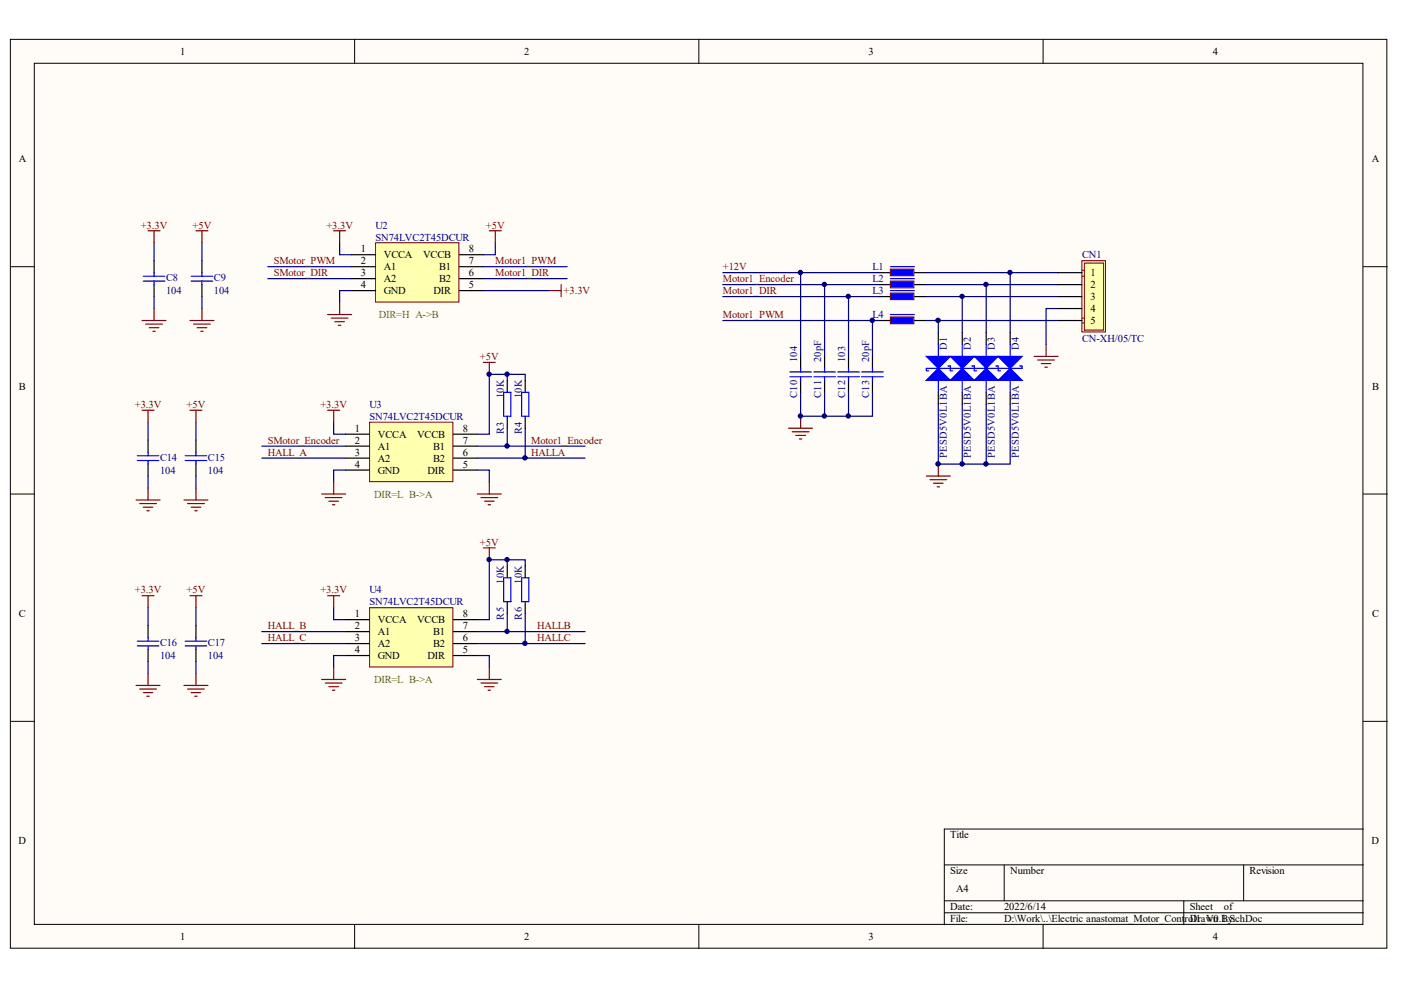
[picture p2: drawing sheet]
<svg xmlns="http://www.w3.org/2000/svg" width="297mm" height="210mm" viewBox="0 0 297 210" stroke-linecap="round" stroke-linejoin="round" font-family="sans-serif">
<g fill="#fffcf8" stroke="#000" stroke-width=".21">
<path d="M2.2 8.3h291.8v192.7h-291.8z"/>
<path d="M7.3 13.4h281.7v182.6h-281.7z"/>
</g>
<g fill="none" stroke="#000" stroke-width=".21">
<path d="M75.2 8.3v5.1M148.2 8.3v5.1M221.2 8.3v5.1M2.2 56.5h5.1M289.1 56.5h5M2.2 104.7h5.1M289.1 104.7h5M2.2 152.9h5.1M289.1 152.9h5M289.1 175.8h-88.9v20.3M75.2 196.1v5M148.2 196.1v5"/>
<path d="M200.2 183.4h88.9M200.2 191h88.9M200.2 193.5h88.9M212.9 183.4v7.6M221.2 196.1v5M251 191v5.1M263.7 183.4v7.6"/>
</g>
<path d="M79.6 51.5h17.7v12.6h-17.7z" fill="#ffffb0" stroke="#800000" stroke-width=".21"/>
<path d="M32.7 55.3v2.5M42.8 55.3v2.5M74.5 54h5.1M74.5 56.5h5.1M74.5 59.1h5.1M97.4 54h5.1M97.4 56.5h5.1M97.4 59.1h5.1M32.7 60.3v2.6M42.8 60.3v2.6M74.5 61.6h5.1M97.4 61.6h5.1" fill="none" stroke="#000" stroke-width=".25"/>
<path d="M30.4 58.6h4.5M30.4 59.6h4.5M32.7 57.8v.8M32.7 59.6v.7M40.5 58.6h4.6M40.5 59.6h4.6M42.8 57.8v.8M42.8 59.6v.7" fill="none" stroke="#00f" stroke-width=".25"/>
<path d="M32.7 51.5v3.8M42.8 51.5v3.8M56.8 56.5h17.7M72 51.5v2.5h2.5M105 51.5v2.5h-2.5M32.7 62.9v2.5M42.8 62.9v2.5M74.5 61.6h-2.5v2.6" fill="none" stroke="#000080" stroke-width=".25"/>
<path d="M78.4 89.5h17.6v12.6h-17.6z" fill="#ffffb0" stroke="#800000" stroke-width=".21"/>
<g fill="none" stroke="#000" stroke-width=".25">
<path d="M186.2 57.8h2.6M193.9 57.8h2.5M198.9 70.5v2.5M31.4 93.3v2.6M31.4 98.4v2.5M41.5 93.3v2.6M41.5 98.4v2.5M73.3 92.1h5.1M73.3 99.7h5.1M73.3 94.6h5.1M73.3 97.1h5.1M96.1 92.1h5.1"/>
<path d="M96.1 99.7h5.1M96.1 94.6h5.1M96.1 97.1h5.1M107.6 80.6v2.6M107.6 88.3v2.5M198.9 83.2v2.5"/>
</g>
<g fill="none" stroke="#00f" stroke-width=".25">
<path d="M188.8 56.5h5.1M198.9 73v2.6M198.9 78.1v5.1M201 77.6h.5v.5h-5.1v.5h.5M29.1 96.6h4.6M29.1 97.6h4.6M31.4 95.9v.7M31.4 97.6v.8M39.3 96.6h4.5M39.3 97.6h4.5M41.5 95.9v.7M41.5 97.6v.8"/>
<path d="M106.8 83.2h1.5v5.1h-1.5z"/>
</g>
<g fill="none" stroke="#000080" stroke-width=".25">
<path d="M56.8 59.1h17.7M102.5 59.1h17.7M102.5 56.5h17.7M102.5 61.6h13.9M31.4 89.5v3.8M41.5 89.5v3.8M55.5 94.6h17.8M70.7 89.5v2.6h2.6M73.3 99.7h-2.6v2.5M101.2 99.7h2.5v2.5M101.2 94.6h22.9M31.4 100.9v2.6"/>
<path d="M41.5 100.9v2.6"/>
</g>
<g fill="#00f" stroke="#00f" stroke-width=".25">
<path d="M196.4 75.6h5.1l-2.6 2.5z"/>
<path d="M196.4 80.6l2.5-2.5 2.6 2.5z"/>
</g>
<path d="M188.8 57.1h5v1.4h-5z" fill="#00f" stroke="#800000" stroke-width=".21"/>
<path d="M186.2 60.3h2.6M193.9 60.3h2.5" fill="none" stroke="#000" stroke-width=".25"/>
<path d="M188.8 59.1h5.1" fill="none" stroke="#00f" stroke-width=".25"/>
<path d="M188.8 59.6h5v1.4h-5z" fill="#00f" stroke="#800000" stroke-width=".21"/>
<path d="M186.2 62.9h2.6M193.9 62.9h2.5" fill="none" stroke="#000" stroke-width=".25"/>
<path d="M188.8 61.6h5.1" fill="none" stroke="#00f" stroke-width=".25"/>
<path d="M188.8 62.1h5v1.4h-5z" fill="#00f" stroke="#800000" stroke-width=".21"/>
<path d="M186.2 68h2.6M193.9 68h2.5" fill="none" stroke="#000" stroke-width=".25"/>
<path d="M188.8 66.7h5.1" fill="none" stroke="#00f" stroke-width=".25"/>
<path d="M188.8 67.2h5v1.4h-5z" fill="#00f" stroke="#800000" stroke-width=".21"/>
<g fill="none" stroke="#000" stroke-width=".25">
<path d="M169.7 75.6v2.5M174.8 75.6v2.5M179.9 75.6v2.5M185 75.6v2.5M204 70.5v2.5M209.1 70.5v2.5M214.2 70.5v2.5M169.7 80.6v2.6M174.8 80.6v2.6M179.9 80.6v2.6M185 80.6v2.6M204 83.2v2.5"/>
<path d="M209.1 83.2v2.5M214.2 83.2v2.5"/>
</g>
<g fill="none" stroke="#00f" stroke-width=".25">
<path d="M167.5 78.9h4.5M167.5 79.9h4.5M169.7 78.1v.8M169.7 79.9v.7M172.5 78.9h4.6M172.5 79.9h4.6M174.8 78.1v.8M174.8 79.9v.7M177.6 78.9h4.6M177.6 79.9h4.6M179.9 78.1v.8M179.9 79.9v.7"/>
<path d="M182.7 78.9h4.6M182.7 79.9h4.6M185 78.1v.8M185 79.9v.7M204 73v2.6M204 78.1v5.1M206.1 77.6h.5v1h.5M209.1 73v2.6M209.1 78.1v5.1M211.1 77.6h.5v1h.5M214.2 73v2.6M214.2 78.1v5.1"/>
<path d="M216.2 77.6h.5v.5h-15.2v.5h.5"/>
</g>
<g fill="#00f" stroke="#00f" stroke-width=".25">
<path d="M201.5 75.6h5.1l-2.6 2.5z"/>
<path d="M201.5 80.6l2.5-2.5 2.6 2.5z"/>
<path d="M206.6 75.6h5l-2.5 2.5z"/>
<path d="M206.6 80.6l2.5-2.5 2.5 2.5z"/>
<path d="M211.6 75.6h5.1l-2.5 2.5z"/>
<path d="M211.6 80.6l2.6-2.5 2.5 2.5z"/>
</g>
<g fill="none" stroke="#000080" stroke-width=".25">
<path d="M153.2 57.8h33M169.7 57.8v17.8M196.4 57.8h17.8v12.7M214.2 57.8h10.1M153.2 62.9h33M153.2 60.3h33M153.2 68h33M174.8 60.3v15.3M179.9 62.9v12.7M185 68v7.6M196.4 68h2.5v2.5M196.4 62.9h7.6v7.6"/>
<path d="M196.4 60.3h12.7v10.2M198.9 68h25.4M204 62.9h20.3M209.1 60.3h15.2M107.6 90.8v3.8M169.7 83.2v5.1h15.3v-5.1M174.8 83.2v5.1M179.9 83.2v5.1M198.9 85.7v12.7h5.1v-12.7M209.1 85.7v12.7h-5.1M214.2 85.7v12.7h-5.1"/>
</g>
<g fill="none" stroke="#800000" stroke-width=".25">
<path d="M31.4 48.9h2.5M32.7 48.9v2.6M41.5 48.9h2.6M42.8 48.9v2.6M70.7 48.9h2.6M72 48.9v2.6M103.7 48.9h2.6M105 48.9v2.6M30.1 68h5.1M30.9 68.7h3.5M31.6 69.5h2.1M32.4 70.2h.5"/>
<path d="M32.7 65.4v2.6M40.3 68h5.1M41 68.7h3.6M41.8 69.5h2M42.6 70.2h.5M42.8 65.4v2.6M69.5 66.7h5M70.2 67.5h3.6M71 68.2h2M71.8 69h.5M72 64.2v2.5M102.5 76.8h2.5"/>
<path d="M103.7 76.8v2.6M30.1 87h2.6M31.4 87v2.5M40.3 87h2.5M41.5 87v2.5M69.5 87h2.5M70.7 87v2.5M167.2 90.8h5.1M168 91.6h3.5M168.7 92.3h2.1M169.5 93.1h.5M169.7 88.3v2.5"/>
<path d="M198.9 98.4v2.5M28.9 106h5M29.6 106.8h3.6M30.4 107.5h2M31.1 108.3h.5M31.4 103.5v2.5M39 106h5.1M39.8 106.8h3.5M40.5 107.5h2.1M41.3 108.3h.5M41.5 103.5v2.5M68.2 104.7h5.1"/>
<path d="M69 105.5h3.5M69.7 106.3h2.1M70.5 107h.5M70.7 102.2v2.5M101.2 104.7h5.1M102 105.5h3.5M102.7 106.3h2.1M103.5 107h.5M103.7 102.2v2.5M196.4 100.9h5.1M197.2 101.7h3.5M197.9 102.5h2.1"/>
<path d="M198.7 103.2h.5"/>
</g>
<path d="M229.4 55.3h5v15.1h-5z" fill="#ffffb0" stroke="#800000" stroke-width=".21"/>
<path d="M224.3 57.8h5.1M224.3 60.3h5.1M224.3 62.9h5.1M224.3 65.4h5.1M224.3 68h5.1" fill="none" stroke="#000" stroke-width=".25"/>
<path d="M229.4 57.3h.5M229.4 58.6h.5M229.9 55.8h4.1v14.2h-4.1zM229.4 67.5h.5M229.4 68.5h.5" fill="none" stroke="#800000" stroke-width=".21"/>
<path d="M219.3 75.6h5M220 76.3h3.6M220.8 77.1h2M221.5 77.9h.5M221.8 73v2.6" fill="none" stroke="#800000" stroke-width=".25"/>
<path d="M224.3 65.4h-2.5v7.6M107.6 80.6v-1.2h-3.9v12.7h-2.5" fill="none" stroke="#000080" stroke-width=".25"/>
<path d="M78.4 128.8h17.6v12.6h-17.6z" fill="#ffffb0" stroke="#800000" stroke-width=".21"/>
<g fill="none" stroke="#000" stroke-width=".25">
<path d="M111.4 80.6v2.6M111.4 88.3v2.5M107.6 120v2.5M111.4 120v2.5M31.4 132.6v2.6M31.4 137.7v2.6M41.5 132.6v2.6M41.5 137.7v2.6M73.3 131.4h5.1M73.3 139h5.1M73.3 133.9h5.1M73.3 136.5h5.1"/>
<path d="M96.1 131.4h5.1M96.1 139h5.1M96.1 133.9h5.1M96.1 136.5h5.1M107.6 127.6v2.5M111.4 127.6v2.5"/>
</g>
<path d="M110.6 83.2h1.5v5.1h-1.5zM29.1 135.9h4.6M29.1 137h4.6M31.4 135.2v.7M31.4 137v.7M39.3 135.9h4.5M39.3 137h4.5M41.5 135.2v.7M41.5 137v.7M106.8 122.5h1.5v5.1h-1.5zM110.6 122.5h1.5v5.1h-1.5z" fill="none" stroke="#00f" stroke-width=".25"/>
<g fill="none" stroke="#000080" stroke-width=".25">
<path d="M107.6 79.4h3.8v1.2M55.5 97.1h17.8M101.2 97.1h22.9M111.4 90.8v6.3M107.6 120v-1.3h-3.9v12.7h-2.5M107.6 118.7h3.8v1.3M31.4 128.8v3.8M41.5 128.8v3.8M55.5 133.9h17.8M55.5 136.5h17.8M70.7 128.8v2.6h2.6M73.3 139h-2.6v2.5"/>
<path d="M101.2 139h2.5v2.5M101.2 133.9h22.9M107.6 130.1v3.8M111.4 130.1v6.4h-10.2M111.4 136.5h12.7M31.4 140.3v2.5M41.5 140.3v2.5"/>
</g>
<g fill="none" stroke="#800000" stroke-width=".25">
<path d="M116.4 61.6h2.6M119 60.3v2.6M102.5 116.2h2.5M103.7 116.2v2.5M30.1 126.3h2.6M31.4 126.3v2.5M40.3 126.3h2.5M41.5 126.3v2.5M69.5 126.3h2.5M70.7 126.3v2.5M28.9 145.3h5M29.6 146.1h3.6"/>
<path d="M30.4 146.9h2M31.1 147.6h.5M31.4 142.8v2.5M39 145.3h5.1M39.8 146.1h3.5M40.5 146.9h2.1M41.3 147.6h.5M41.5 142.8v2.5M68.2 144.1h5.1M69 144.8h3.5M69.7 145.6h2.1M70.5 146.3h.5"/>
<path d="M70.7 141.5v2.6M101.2 144.1h5.1M102 144.8h3.5M102.7 145.6h2.1M103.5 146.3h.5M103.7 141.5v2.6"/>
</g>
<g fill="#000080" stroke="#000080" stroke-width=".21">
<circle cx="103.7" cy="118.6" r=".46"/>
<circle cx="103.7" cy="79.3" r=".46"/>
<circle cx="107.5" cy="133.9" r=".46"/>
<circle cx="107.5" cy="118.6" r=".46"/>
<circle cx="107.5" cy="94.6" r=".46"/>
<circle cx="107.5" cy="79.3" r=".46"/>
<circle cx="111.3" cy="136.4" r=".46"/>
<circle cx="111.3" cy="97.1" r=".46"/>
<circle cx="169.7" cy="88.2" r=".46"/>
<circle cx="169.7" cy="57.8" r=".46"/>
<circle cx="174.8" cy="88.2" r=".46"/>
<circle cx="174.8" cy="60.3" r=".46"/>
<circle cx="179.9" cy="88.2" r=".46"/>
<circle cx="179.9" cy="62.8" r=".46"/>
<circle cx="184.9" cy="67.9" r=".46"/>
<circle cx="198.9" cy="98.4" r=".47"/>
<circle cx="198.9" cy="67.9" r=".47"/>
<circle cx="204" cy="98.4" r=".46"/>
<circle cx="204" cy="62.8" r=".46"/>
<circle cx="209" cy="98.4" r=".47"/>
<circle cx="209" cy="60.3" r=".46"/>
<circle cx="214.1" cy="57.8" r=".46"/>
</g>
<g font-size="2.2">
<text x="38.2" y="11.7">1</text>
<text x="111.2" y="11.7">2</text>
<text x="184.1" y="11.7">3</text>
<text x="257.1" y="11.7">4</text>
<text x="4" y="34.4">A</text>
<text x="290.8" y="34.4">A</text>
<text x="76.5" y="53.5">1</text>
<text x="99.4" y="53.5">8</text>
<text x="76.5" y="56.1">2</text>
<text x="76.5" y="58.6">3</text>
<text x="81.4" y="54.8">VCCA</text>
<text x="81.4" y="57.3">A1</text>
<text x="81.4" y="59.9">A2</text>
<text x="89.7" y="54.8">VCCB</text>
<text x="93.1" y="59.9">B2</text>
<text x="93.1" y="57.3">B1</text>
<text x="99.4" y="58.6">6</text>
<text x="99.4" y="56.1">7</text>
<text x="231.2" y="58.6">1</text>
<text x="76.5" y="61.1">4</text>
<text x="81.4" y="62.4">GND</text>
<text x="91.9" y="62.4">DIR</text>
<text x="99.4" y="61.1">5</text>
<text x="231.2" y="61.1">2</text>
<text x="231.2" y="63.7">3</text>
<text x="231.2" y="66.2">4</text>
<text x="231.2" y="68.8">5</text>
<text x="4" y="82.6">B</text>
<text x="290.9" y="82.6">B</text>
<text x="75.2" y="91.6">1</text>
<text x="75.2" y="94.1">2</text>
<text x="80.1" y="92.9">VCCA</text>
<text x="80.1" y="95.4">A1</text>
<text x="88.4" y="92.9">VCCB</text>
<text x="91.8" y="95.4">B1</text>
<text x="98.2" y="94.1">7</text>
<text x="98.2" y="91.6">8</text>
<text x="75.2" y="96.7">3</text>
<text x="75.2" y="99.2">4</text>
<text x="80.1" y="97.9">A2</text>
<text x="80.1" y="100.5">GND</text>
<text x="90.6" y="100.5">DIR</text>
<text x="91.8" y="97.9">B2</text>
<text x="98.2" y="99.2">5</text>
<text x="98.2" y="96.7">6</text>
<text x="4" y="130.8">C</text>
<text x="75.2" y="130.9">1</text>
<text x="98.2" y="130.9">8</text>
<text x="290.9" y="130.8">C</text>
<text x="75.2" y="133.4">2</text>
<text x="75.2" y="136">3</text>
<text x="80.1" y="132.2">VCCA</text>
<text x="80.1" y="134.7">A1</text>
<text x="80.1" y="137.2">A2</text>
<text x="88.4" y="132.2">VCCB</text>
<text x="91.8" y="137.2">B2</text>
<text x="91.8" y="134.7">B1</text>
<text x="98.2" y="136">6</text>
<text x="98.2" y="133.4">7</text>
<text x="75.2" y="138.5">4</text>
<text x="80.1" y="139.8">GND</text>
<text x="90.6" y="139.8">DIR</text>
<text x="98.2" y="138.5">5</text>
<text x="3.9" y="179">D</text>
<text x="201.5" y="177.8">Title</text>
<text x="290.8" y="179">D</text>
<text x="201.5" y="185.4">Size</text>
<text x="214.2" y="185.4">Number</text>
<text x="264.9" y="185.4">Revision</text>
<text x="202.8" y="189.2">A4</text>
<text x="201.5" y="193">Date:</text>
<text x="201.5" y="195.5">File:</text>
<text x="212.9" y="193">2022/6/14</text>
<text x="212.9" y="195.5">D:\Work\..\Electric anastomat_Motor_ControDrawn 1.SchDoc</text>
<text x="252.3" y="193">Sheet</text>
<text x="253" y="195.5">l1_V0.By:</text>
<text x="259.5" y="193">of</text>
<text x="38.2" y="199.4">1</text>
<text x="111.2" y="199.4">2</text>
<text x="184.1" y="199.4">3</text>
<text x="257.1" y="199.4">4</text>
</g>
<g font-size="2.2" fill="#800000">
<text x="29.8" y="48.5">+3.3V</text>
<text x="40.8" y="48.5">+5V</text>
<text x="69.2" y="48.5">+3.3V</text>
<text x="103" y="48.5">+5V</text>
<text x="58" y="56.1">SMotor_PWM</text>
<text x="58" y="58.6">SMotor_DIR</text>
<text x="105" y="56.1">Motor1_PWM</text>
<text x="105" y="58.6">Motor1_DIR</text>
<text x="153.2" y="57.3">+12V</text>
<text x="153.2" y="59.9">Motor1_Encoder</text>
<text x="119.5" y="62.4">+3.3V</text>
<text x="153.2" y="62.4">Motor1_DIR</text>
<text x="153.2" y="67.5">Motor1_PWM</text>
<text x="101.8" y="76.4">+5V</text>
<text x="28.6" y="86.5">+3.3V</text>
<text x="39.6" y="86.5">+5V</text>
<text x="67.9" y="86.5">+3.3V</text>
<text x="56.8" y="94.1">SMotor_Encoder</text>
<text x="112.6" y="94.1">Motor1_Encoder</text>
<text x="56.8" y="96.7">HALL_A</text>
<text x="112.6" y="96.7">HALLA</text>
<text x="101.8" y="115.7">+5V</text>
<text x="28.6" y="125.8">+3.3V</text>
<text x="39.6" y="125.8">+5V</text>
<text x="67.9" y="125.8">+3.3V</text>
<text x="56.8" y="133.4">HALL_B</text>
<text x="56.8" y="136">HALL_C</text>
<text x="113.9" y="133.4">HALLB</text>
<text x="113.9" y="136">HALLC</text>
</g>
<g font-size="2.2" fill="#000080">
<text x="79.6" y="48.5">U2</text>
<text x="79.6" y="51">SN74LVC2T45DCUR</text>
<text x="35.2" y="59.6">C8</text>
<text x="45.4" y="59.6">C9</text>
<text x="185" y="57.3">L1</text>
<text x="185" y="59.9">L2</text>
<text x="229.4" y="54.8">CN1</text>
<text x="35.2" y="62.4">104</text>
<text x="45.4" y="62.4">104</text>
<text x="185" y="62.4">L3</text>
<text x="185" y="67.5">L4</text>
<text x="169" y="76.8" transform="rotate(-90 169 76.8)">104</text>
<text x="174.1" y="76.8" transform="rotate(-90 174.1 76.8)">20pF</text>
<text x="179.2" y="76.8" transform="rotate(-90 179.2 76.8)">103</text>
<text x="184.3" y="76.8" transform="rotate(-90 184.3 76.8)">20pF</text>
<text x="200.8" y="74.3" transform="rotate(-90 200.8 74.3)">D1</text>
<text x="205.8" y="74.3" transform="rotate(-90 205.8 74.3)">D2</text>
<text x="210.9" y="74.3" transform="rotate(-90 210.9 74.3)">D3</text>
<text x="216" y="74.3" transform="rotate(-90 216 74.3)">D4</text>
<text x="229.4" y="72.6">CN-XH/05/TC</text>
<text x="78.4" y="86.5">U3</text>
<text x="78.4" y="89">SN74LVC2T45DCUR</text>
<text x="106.8" y="84.4" transform="rotate(-90 106.8 84.4)">10K</text>
<text x="110.6" y="84.4" transform="rotate(-90 110.6 84.4)">10K</text>
<text x="169" y="84.4" transform="rotate(-90 169 84.4)">C10</text>
<text x="174.1" y="84.4" transform="rotate(-90 174.1 84.4)">C11</text>
<text x="179.2" y="84.4" transform="rotate(-90 179.2 84.4)">C12</text>
<text x="184.3" y="84.4" transform="rotate(-90 184.3 84.4)">C13</text>
<text x="106.8" y="92.1" transform="rotate(-90 106.8 92.1)">R3</text>
<text x="110.6" y="92.1" transform="rotate(-90 110.6 92.1)">R4</text>
<text x="33.9" y="97.7">C14</text>
<text x="33.9" y="100.5">104</text>
<text x="44.1" y="97.7">C15</text>
<text x="44.1" y="100.5">104</text>
<text x="200.8" y="97.1" transform="rotate(-90 200.8 97.1)">PESD5V0L1BA</text>
<text x="205.8" y="97.1" transform="rotate(-90 205.8 97.1)">PESD5V0L1BA</text>
<text x="210.9" y="97.1" transform="rotate(-90 210.9 97.1)">PESD5V0L1BA</text>
<text x="216" y="97.1" transform="rotate(-90 216 97.1)">PESD5V0L1BA</text>
<text x="78.4" y="125.8">U4</text>
<text x="106.8" y="123.8" transform="rotate(-90 106.8 123.8)">10K</text>
<text x="110.6" y="123.8" transform="rotate(-90 110.6 123.8)">10K</text>
<text x="78.4" y="128.4">SN74LVC2T45DCUR</text>
<text x="106.8" y="131.4" transform="rotate(-90 106.8 131.4)">R5</text>
<text x="110.6" y="131.4" transform="rotate(-90 110.6 131.4)">R6</text>
<text x="33.9" y="137">C16</text>
<text x="44.1" y="137">C17</text>
<text x="33.9" y="139.8">104</text>
<text x="44.1" y="139.8">104</text>
</g>
<g font-size="2.2" fill="#567700">
<text x="80.3" y="67.5">DIR=H A-&gt;B</text>
<text x="79.3" y="105.5">DIR=L B-&gt;A</text>
<text x="79.3" y="144.9">DIR=L B-&gt;A</text>
</g>
</svg>
